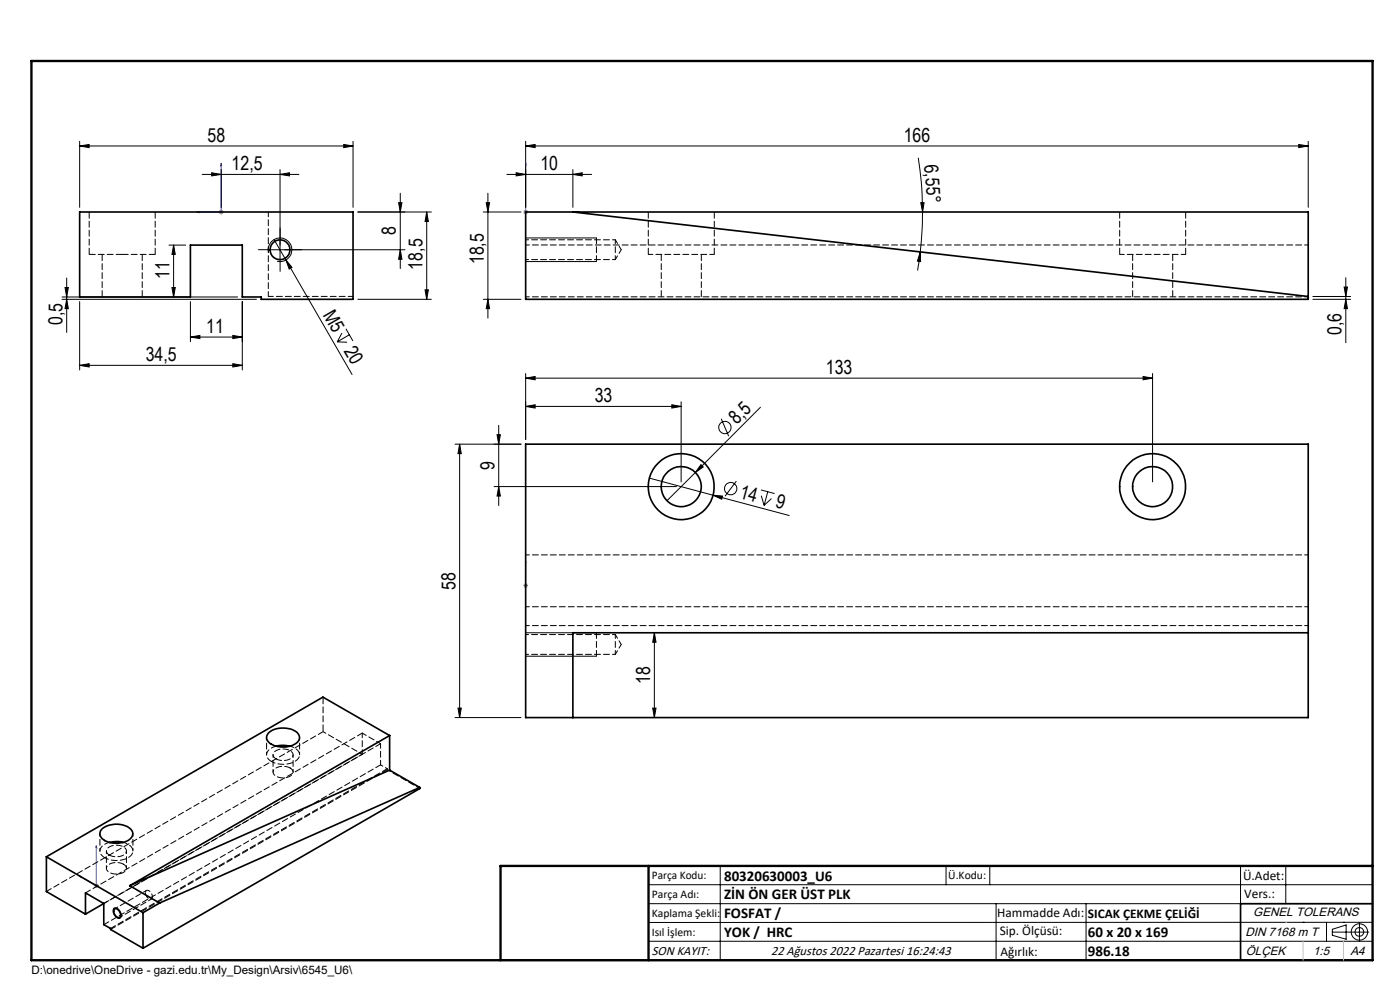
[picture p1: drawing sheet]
<svg xmlns="http://www.w3.org/2000/svg" width="297mm" height="210mm" viewBox="0 0 297 210" stroke-linecap="round" stroke-linejoin="round" font-family="sans-serif">
<g fill="none" stroke="#000" stroke-width=".21">
<path d="M16.9 31l2-.4v.7zM16.9 30v14M16.9 31h58M42.9 37h20.5M44.9 36.6l2 .4-2 .3zM46.9 36v8M59.4 37l2-.4v.7zM59.4 36v19.5M72.9 30.6l2 .4-2 .3zM74.9 30v14M107.5 37h18M109.5 36.6l2 .4-2 .3z"/>
<path d="M111.5 31l2-.4v.7zM111.5 30v14M111.5 31h166M121.5 37l2-.4v.7zM121.5 36v8M194.8 33.5a71.8 71.8 0 0 1 .9 11.5M275.5 30.6l2 .4-2 .3zM277.5 30v14M14.1 59v11.5M35.8 52h3.6M36.8 52l.4 2h-.7zM36.8 52v11"/>
<path d="M56.9 53h29M57 53.6a2.51 2.51 0 0 1 2.2-3.1 2.51 2.51 0 0 1 2.7 2.7 2.51 2.51 0 0 1-3.1 2.2M58.1 50.8l2.5 4.3M60.6 55.1l1.3 1.6-.6 .4zM60.6 55.1l14.1 24.3M75.9 45h15.6M84.6 43h.7l-.4 2zM84.9 41v16M84.9 53l.4 2h-.7zM90.5 45v18.5M90.5 45l.4 2h-.7zM102.5 45h8"/>
<path d="M103.2 43h.7l-.4 2zM103.5 41v26.5M111.5 50.5h15M111.5 55.5h15M195.2 53.4l.1 2.1-.7-.1zM195.2 53.4l-.5 4M195.3 43h.7l-.3 2zM195.7 45v3.1l-.5 5.3M285.5 58.9v13.8M13.2 63.5h41.2M13.2 63h37.2M13.8 61h.7l-.4 2z"/>
<path d="M14.1 63.5l.4 2h-.7zM16.9 77.5l2-.4v.7zM16.9 64v14.5M16.9 77.5h34.5M36.5 61h.7l-.4 2zM40.4 71.5l2-.4v.7zM40.4 64v8.5M40.4 71.5h11M49.4 77.1l2 .4-2 .3zM49.4 71.1l2 .4-2 .3zM51.4 64v14.5M71.5 72.5l2.1 .1"/>
<path d="M72.5 70.7l-1 1.8M73.4 69.7l1.5 2.6M74.1 71l-2.6 1.5M75.9 63.5h15.6M90.2 61.5h.7l-.4 2zM102.5 63.5h8M103.5 63.5l.4 2h-.7zM111.5 79.2v14M242.5 79.9l2 .3-2 .4zM244.5 79.2v23M278.5 63.5h8M278.5 62.9h8"/>
<path d="M285.2 60.9h.7l-.4 2zM285.5 63.5l.4 2h-.7zM96.5 94.2h14M97.5 94.2v58M97.5 94.2l.4 2h-.7zM105.4 92.2h.8l-.4 2zM105.8 90.2v17M111.5 86.2l2-.3v.7zM111.5 86.2h33M111.5 80.2l2-.3v.7zM111.5 80.2h133M142.5 85.9l2 .3-2 .4z"/>
<path d="M144.5 85.2v17M148.7 98.6l.5 .5-1.7 1.1zM153 88.8l1.6 3.7M161.3 86.4l-13.8 13.8M104.8 103.2h38.7M105.8 103.2l.4 2h-.8zM137.8 101.4l13.5 3.6M147.5 100.2l-6 6M151.3 105l2 .2-.2 .7zM151.3 105l16.1 4.4M156.2 102.1l-2.4 3.2M161.4 103.9l2.9 .8"/>
<path d="M161.5 105.2l.6 2M162.9 104.3l-.8 2.9M163.7 105.8l-1.6 1.4M111.5 134.2h15M111.5 139.2h15M138.8 134.2v18M138.8 134.2l.4 2h-.7zM96.5 152.2h14M97.2 150.2h.7l-.4 2zM138.5 150.2h.7l-.4 2zM24.2 192.6a1.44 1.44 0 0 1 1.5 1.8v.1a.67 .67 0 0 1-.7 .3 .67 .67 0 0 1-.5-.4l-.5-1zM137.6 187.7h153.6"/>
<path d="M137.6 191.7h153.6M137.6 199.7h153.6M152.8 183.7v20M200.7 183.7v4M210 183.7v4M211.3 191.7v12M230.4 191.7v12M263.2 183.7v20M272.8 183.7v8M276.4 195.6h.1M281.4 195.6v4.1M282.6 197.7h7.8"/>
<path d="M282.6 197.1l3-.9v3l-3-.8zM285 195.6h.1M288.4 195.8v3.8M291.2 195.6l-153.6 .1"/>
<circle cx="153.8" cy="90.7" r="1.31"/>
<circle cx="155" cy="103.6" r="1.3"/>
<circle cx="288.4" cy="197.7" r="1.74"/>
<circle cx="288.4" cy="197.7" r=".93"/>
</g>
<g fill="none" stroke="#00f" stroke-width=".21">
<path d="M46.9 34.6v10.4h-5.2M46.9 34.6l.1 .6h-.2zM111.5 34.6v.6v-.6M111.5 34.6v10.4M41.7 45l.6-.1v.2zM111.5 44.9v.2zM111.5 45h.1M111.5 119.1v.4v-.4M111.5 119.1v5.1M111.5 124.1v.2zM111.5 124.2h.1M20.4 179.4l.1 .5-.1-.1z"/>
<path d="M20.4 179.4v8.5l-3.6-2.1M16.8 185.8l.3 .1v.2z"/>
</g>
<g fill="none" stroke="#808080" stroke-width=".21">
<path d="M46.4 45h1M46.6 44.6l.7 .7M46.9 44.5v1M47.3 44.6l-.7 .7M111 45h1M111.2 44.6l.7 .7M111.5 44.5v1M111.9 44.6l-.7 .7M111 124.2h1M111.2 123.9l.7 .7M111.5 123.7v1M111.9 123.9l-.7 .7"/>
<path d="M19.9 187.9h1.1M20.1 187.5l.7 .7M20.4 187.4v1M20.8 187.5l-.7 .7"/>
</g>
<path d="M291.2 191.7h-28v12M106.2 203.7h185" fill="none" stroke="#000" stroke-width=".35"/>
<path d="M6.7 12.9h284.5v190.8h-284.5zM137.6 183.7v20M291.2 183.7h-185v20" fill="none" stroke="#000" stroke-width=".5"/>
<path d="M272.8 195.6h.1M276.4 199.7v4M285 199.7v4" fill="none" stroke="#c0c0c0" stroke-width=".21"/>
<path d="M56.9 53h-2.1M59.4 50.5v-2.1M59.4 55.5v2.1M61.9 53h2.1" fill="none" stroke="#000" stroke-width=".21" stroke-dasharray="15.2 1.3 1.3 1.3"/>
<path d="M126.5 55.5v-5" fill="none" stroke="#000" stroke-width=".21" stroke-dasharray="1.3 .6"/>
<path d="M126.5 139.2v-5" fill="none" stroke="#000" stroke-width=".21" stroke-dasharray="1.3 .6" stroke-dashoffset=".1"/>
<g fill="#00f">
<path d="M111.5 44.9v.2zM111.5 34.6v.6z"/>
<path d="M111.5 119.1v.4zM111.5 124.1v.2z"/>
<path d="M16.8 185.8l.3 .3v-.2zM20.4 179.4v.4l.1 .1z"/>
<path d="M41.7 45l.6 .1v-.2zM46.9 34.6l-.1 .6h.2z"/>
</g>
<g fill="#000">
<path d="M60.6 55.1l1.3 1.6-.6 .4zM148.7 98.6l.5 .5-1.7 1.1zM151.3 105l2 .2-.2 .7z"/>
<path d="M111.5 31l2-.4v.7zM275.5 30.6l2 .4-2 .3zM111.5 80.2l2-.3v.7zM242.5 79.9l2 .3-2 .4zM16.9 31l2-.4v.7zM72.9 30.6l2 .4-2 .3z"/>
<path d="M121.5 37l2-.4v.7zM109.5 36.6l2 .4-2 .3zM142.5 85.9l2 .3-2 .4zM111.5 86.2l2-.3v.7zM49.4 77.1l2 .4-2 .3zM16.9 77.5l2-.4v.7zM49.4 71.1l2 .4-2 .3zM40.4 71.5l2-.4v.7zM59.4 37l2-.4v.7zM44.9 36.6l2 .4-2 .3z"/>
<path d="M103.2 43h.7l-.4 2zM103.5 63.5l.4 2h-.7zM285.2 60.9h.7l-.4 2zM285.5 63.5l.4 2h-.7zM97.5 94.2l.4 2h-.7zM97.2 150.2h.7l-.4 2zM138.8 134.2l.4 2h-.7zM138.5 150.2h.7l-.4 2zM90.5 45l.4 2h-.7zM90.2 61.5h.7l-.4 2zM13.8 61h.7l-.4 2zM14.1 63.5l.4 2h-.7zM36.8 52l.4 2h-.7zM36.5 61h.7l-.4 2z"/>
<path d="M195.2 53.4l.1 2.1-.7-.1zM195.3 43h.7l-.3 2z"/>
<path d="M105.8 103.2l.4 2h-.8zM105.4 92.2h.8l-.4 2zM84.9 53l.4 2h-.7zM84.6 43h.7l-.4 2z"/>
</g>
<g fill="none" stroke="#000" stroke-width=".35">
<path d="M16.9 45h58v18.5h-19.5v-.5h-4v-11h-11v11h-23.5zM111.5 45h166v18.5h-166zM121.5 45l156 17.9M111.5 94.2h166v58h-166zM277.5 134.2h-156v18M57 155.4a5 5 0 0 1 6.2 .2 1.52 1.52 0 0 1-.9 2.4 4.9 4.9 0 0 1-5.5-.8l-.2-.5v-.6zM58.6 158.3l1.2-.2 1.7 .2M82.7 156l-14.2-8.1-58.7 33.8M82.7 156l-55.2 31.9M82.7 156v7.4M21.7 175.8a5 5 0 0 1 6.1 .2 1.55 1.55 0 0 1-.9 2.4 4.9 4.9 0 0 1-5.5-.8l-.2-.8 .1-.5zM23.2 178.7l1.7-.2 1.2 .2"/>
<path d="M82.7 163.4l-55.2 24.5M82.7 163.4l6.3 3.6M89 167v.3l-58.7 33.8M89 167l-55.1 24.5M9.8 181.7l20.5 11.9M9.8 181.7v7.4l8.3 4.8M22 191.7v4.4l1.5 .8v.3l6.8 3.9M22 191.7l-3.9-2.3v4.5M22 191.7l-3.9 2.2M24.3 192.8a1.15 1.15 0 0 1 1.1 .6 1.15 1.15 0 0 1-.1 1.3 1.28 1.28 0 0 1-1-1.9zM27.5 187.9l6.4 3.6M30.3 193.6v7.5"/>
<path d="M33.9 191.5l-3.6 2.1"/>
<circle cx="59.4" cy="53" r="2.11"/>
<circle cx="144.5" cy="103.2" r="7"/>
<circle cx="144.5" cy="103.2" r="4.2"/>
<circle cx="244.5" cy="103.2" r="4.2"/>
<circle cx="244.5" cy="103.2" r="7"/>
</g>
<path d="M130.5 50.9v4.2M130.5 55.1l1.3-2.1M131.8 53l-1.3-2.1M130.5 134.6v4.2M130.5 138.8l1.3-2.1M131.8 136.7l-1.3-2.1M61.5 158.3a2.09 2.09 0 0 1 2 2.2 4.2 4.2 0 0 1-4.8 1.5l-1.1-.5M26.2 178.7a2.09 2.09 0 0 1 1.9 2.2 4.2 4.2 0 0 1-4.7 1.5l-1.2-.5M76.8 160l-54.8 31.6" fill="none" stroke="#000" stroke-width=".21" stroke-dasharray="1.3 .6" stroke-dashoffset=".4"/>
<path d="M277.5 52h-166M277.5 63h-166M277.5 117.7h-166M277.5 128.7h-166M277.5 132.7h-166M89 167.2l-6.8-3.9" fill="none" stroke="#000" stroke-width=".21" stroke-dasharray="1.3 .6" stroke-dashoffset=".5"/>
<path d="M151.5 54h-14M251.5 54h-14M56.9 62.9v-17.9M76.8 155.5v4.5M80.7 157.8l-3.9-2.3M80.7 162.2v-4.4" fill="none" stroke="#000" stroke-width=".21" stroke-dasharray="1.3 .6" stroke-dashoffset=".3"/>
<path d="M111.5 55.1h19M130.5 50.9h-19M111.5 138.8h19M130.5 134.6h-19M56.6 156.4v3.7M21.2 176.8v3.7M57.9 160.1v3.7M62.2 163.8v-3.7M63.6 160.1v-3.7M22.6 180.5v3.7M26.8 184.2v-3.7M28.2 180.5v-3.7" fill="none" stroke="#000" stroke-width=".21" stroke-dasharray="1.3 .6" stroke-dashoffset=".7"/>
<g fill="none" stroke="#000" stroke-width=".21" stroke-dasharray="1.3 .6" stroke-dashoffset="-.1">
<path d="M18.9 45v9M21.7 54v9M32.9 54v-9M137.5 45v9M140.3 54v9M151.5 54v-9M237.5 45v9M240.3 54v9M251.5 54v-9M30.2 63v-9M148.8 63v-9M248.8 63v-9"/>
<path d="M30.9 189.4a.52 .52 0 0 1 .4-.6 .52 .52 0 0 1 .6 .3 1.05 1.05 0 0 1 .1 1.6 1.34 1.34 0 0 1-1.1-1.3"/>
</g>
<path d="M25.9 54h-7M32.9 54h-7M58.6 161a.95 .95 0 0 1-.7-1 .95 .95 0 0 1 .9-.9 2.73 2.73 0 0 1 3.3 .8 1.58 1.58 0 0 1-1.9 1.4l-1.1-.1-.5-.2M61.6 162.9a2.77 2.77 0 0 0-3.6 .7 1.67 1.67 0 0 0 2 1.4 1.76 1.76 0 0 0 2.2-1.4l-.6-.7M82.2 163.3v-.2M23.2 181.4a.95 .95 0 0 1-.6-1 .95 .95 0 0 1 .8-.9 2.73 2.73 0 0 1 3.4 .8 1.58 1.58 0 0 1-2 1.4l-1-.1-.6-.2M26.2 183.3a2.77 2.77 0 0 0-3.6 .7 1.67 1.67 0 0 0 2.1 1.4 1.76 1.76 0 0 0 2.1-1.3l-.6-.8" fill="none" stroke="#000" stroke-width=".21" stroke-dasharray="1.3 .6"/>
<path d="M56.9 62.9h18M57.6 161.5a1.52 1.52 0 0 1-1-1.5 1.52 1.52 0 0 1 1.1-1.4l.9-.3M22.2 181.9a1.52 1.52 0 0 1-1-1.4 1.52 1.52 0 0 1 1.1-1.5l.9-.3" fill="none" stroke="#000" stroke-width=".21" stroke-dasharray="1.3 .6" stroke-dashoffset=".2"/>
<path d="M68.5 155.2l-58.7 33.9M76.8 155.5l-58.6 33.9M80.7 157.8l-58.7 33.8M80.7 162.2l-58.7 33.9M82.2 163.3l-58.7 33.8M82.2 163.1l-58.7 33.8" fill="none" stroke="#000" stroke-width=".21" stroke-dasharray="1.3 .6" stroke-dashoffset=".1"/>
<path d="M68.5 155.2v-7.3" fill="none" stroke="#000" stroke-width=".21" stroke-dasharray="1.3 .6" stroke-dashoffset="-.2"/>
<path d="M76.8 160l-8.3-4.8M25.4 194.6l6.7-3.9M31.1 188.9l-6.7 3.9" fill="none" stroke="#000" stroke-width=".21" stroke-dasharray="1.3 .6" stroke-dashoffset=".6"/>
<path d="M82.2 163.1l-1.5-.9" fill="none" stroke="#000" stroke-width=".21" stroke-dasharray="1.3 .6" stroke-dashoffset=".8"/>
<g font-size="4.1">
<text x="44" y="30">58</text>
<text x="191.7" y="30">166</text>
<text x="196.1" y="34.9" transform="rotate(85 196.1 34.9)">6,55°</text>
<text x="49.1" y="36">12,5</text>
<text x="114.7" y="36">10</text>
<text x="84" y="49.8" transform="rotate(-90 84 49.8)">8</text>
<text x="35.9" y="59.2" transform="rotate(-90 35.9 59.2)">11</text>
<text x="89.6" y="57.2" transform="rotate(-90 89.6 57.2)">18,5</text>
<text x="102.6" y="56.1" transform="rotate(-90 102.6 56.1)">18,5</text>
<text x="13.2" y="68.9" transform="rotate(-90 13.2 68.9)">0,5</text>
<text x="43.7" y="70.5">11</text>
<text x="68.4" y="66.7" transform="rotate(60 68.4 66.7)">M5</text>
<text x="284.6" y="71.1" transform="rotate(-90 284.6 71.1)">0,6</text>
<text x="30.9" y="76.5">34,5</text>
<text x="72.8" y="74.4" transform="rotate(60 72.8 74.4)">20</text>
<text x="175.2" y="79.3">133</text>
<text x="126.2" y="85.3">33</text>
<text x="156.3" y="90.2" transform="rotate(-45 156.3 90.2)">8,5</text>
<text x="104.9" y="99.6" transform="rotate(-90 104.9 99.6)">9</text>
<text x="156.7" y="105.5" transform="rotate(15 156.7 105.5)">14</text>
<text x="164.4" y="107.6" transform="rotate(15 164.4 107.6)">9</text>
<text x="96.6" y="125.1" transform="rotate(-90 96.6 125.1)">58</text>
<text x="137.9" y="145.1" transform="rotate(-90 137.9 145.1)">18</text>
</g>
<g font-size="3.2">
<text x="153.6" y="190.8">ZİN ÖN GER ÜST PLK</text>
<text x="153.6" y="186.8">80320630003_U6</text>
<text x="153.6" y="194.8">FOSFAT /</text>
<text x="153.6" y="198.8">YOK / HRC</text>
<text x="230.8" y="198.7">60 x 20 x 169</text>
<text x="230.8" y="202.8">986.18</text>
</g>
<g font-size="2.8">
<text x="263.7" y="186.7">Ü.Adet:</text>
<text x="263.9" y="190.5">Vers.:</text>
<text x="211.5" y="194.5">Hammadde Adı:</text>
<text x="230.8" y="194.7">SICAK ÇEKME ÇELİĞİ</text>
<text x="138.3" y="202.6">SON KAYIT:</text>
<text x="163.6" y="202.6">22 Ağustos 2022 Pazartesi 16:24:43</text>
<text x="212.1" y="198.4">Sip. Ölçüsü:</text>
<text x="212.2" y="202.7">Ağırlık:</text>
</g>
<g font-size="2.6">
<text x="265.9" y="194.4">GENEL TOLERANS</text>
<text x="264.2" y="198.5">DIN 7168 m T</text>
<text x="264.3" y="202.6">ÖLÇEK</text>
<text x="278.5" y="202.6">1:5</text>
<text x="286.5" y="202.6">A4</text>
</g>
<g font-size="2.5">
<text x="138.3" y="186.4">Parça Kodu:</text>
<text x="138.3" y="190.5">Parça Adı:</text>
<text x="201.2" y="186.5">Ü.Kodu:</text>
<text x="138.3" y="194.5">Kaplama Şekli:</text>
<text x="138.3" y="198.6">Isıl İşlem:</text>
<text x="6.7" y="206.7">D:\onedrive\OneDrive - gazi.edu.tr\My_Design\Arsiv\6545_U6\</text>
</g>
</svg>
